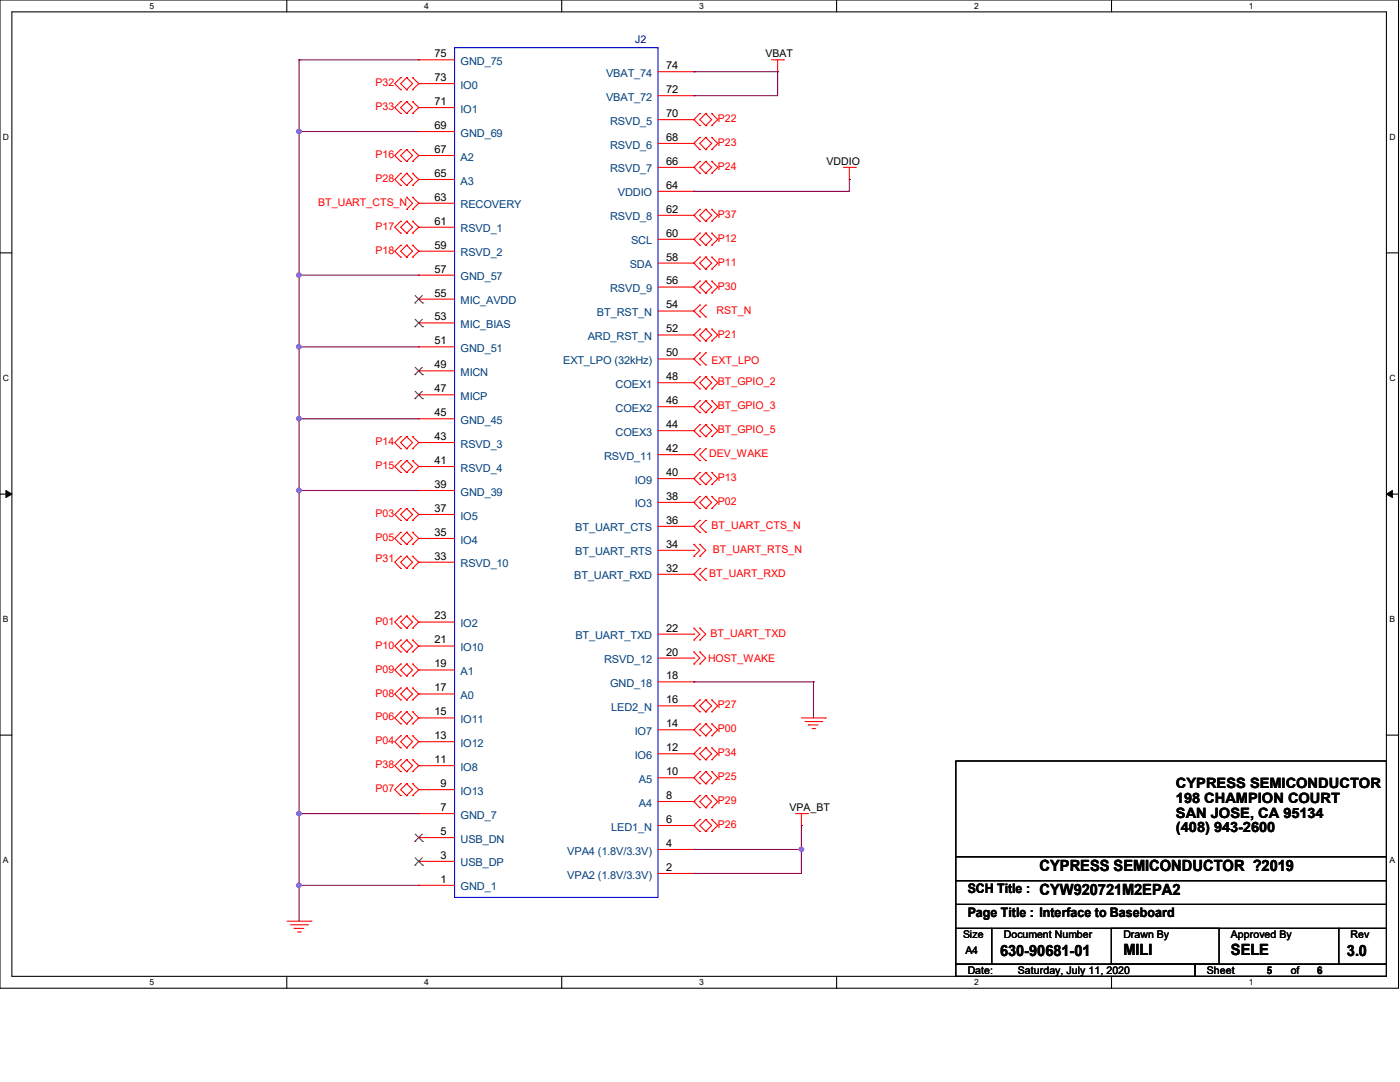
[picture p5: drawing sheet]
<svg xmlns="http://www.w3.org/2000/svg" width="279mm" height="216mm" viewBox="0 0 279 216" stroke-linecap="round" stroke-linejoin="round" font-family="sans-serif">
<path d="M0 0h279.1v197.2h-279.1zM2.4 2.4h274.3v192.4h-274.3z" fill="none" stroke="#000" stroke-width=".21"/>
<g fill="#fff">
<path d="M29.8 .3h.9v1.9h-.9z"/>
<path d="M29.8 195.1h.9v1.9h-.9z"/>
</g>
<path d="M57.2 0v2.4M57.2 194.8v2.4" fill="none" stroke="#000" stroke-width=".21"/>
<g fill="#fff">
<path d="M84.7 .3h.9v1.9h-.9z"/>
<path d="M84.7 195.1h.9v1.9h-.9z"/>
</g>
<path d="M112.1 0v2.4M112.1 194.8v2.4" fill="none" stroke="#000" stroke-width=".21"/>
<g fill="#fff">
<path d="M139.5 .3h1v1.9h-1z"/>
<path d="M139.5 195.1h1v1.9h-1z"/>
</g>
<path d="M167 0v2.4M167 194.8v2.4" fill="none" stroke="#000" stroke-width=".21"/>
<g fill="#fff">
<path d="M194.4 .3h.9v1.9h-.9z"/>
<path d="M194.4 195.1h.9v1.9h-.9z"/>
</g>
<path d="M221.8 0v2.4M221.8 194.8v2.4" fill="none" stroke="#000" stroke-width=".21"/>
<g fill="#fff">
<path d="M249.3 .3h.9v1.9h-.9z"/>
<path d="M249.3 195.1h.9v1.9h-.9z"/>
<path d="M.6 26.4h1.2v1.9h-1.2z"/>
<path d="M277.3 26.4h1.2v1.9h-1.2z"/>
<path d="M.6 74.5h1.2v1.9h-1.2z"/>
<path d="M277.3 74.5h1.2v1.9h-1.2z"/>
</g>
<path d="M0 50.5h2.4M276.7 50.5h2.4" fill="none" stroke="#000" stroke-width=".21"/>
<g fill="#fff">
<path d="M.6 122.6h1.1v1.9h-1.1z"/>
<path d="M277.3 122.6h1.1v1.9h-1.1z"/>
</g>
<path d="M0 98.6h2.4M276.7 98.6h2.4" fill="none" stroke="#000" stroke-width=".21"/>
<path d="M1.2 97.9l1.2 .7-1.2 .7zM276.7 98.6l1.2-.7v1.4z" fill="#000" stroke="#000" stroke-width=".2"/>
<g fill="#fff">
<path d="M.6 170.7h1.1v1.9h-1.1z"/>
<path d="M277.3 170.7h1.1v1.9h-1.1z"/>
</g>
<path d="M0 146.7h2.4M190.8 151.8h85.9v19.1h-85.9zM276.7 146.7h2.4M190.8 170.9h85.9v4.8h-85.9zM190.8 175.7h85.9v4.8h-85.9zM190.8 185.3h7.1v7.1h-7.1zM190.8 192.4h47.7v2.4h-47.7zM190.8 180.5h85.9v4.8h-85.9zM197.9 185.3h69.3v7.1h-69.3zM221.8 185.3h21.5v7.1h-21.5zM238.5 192.4h38.2v2.4h-38.2zM267.2 185.3h9.5v7.1h-9.5z" fill="none" stroke="#000" stroke-width=".21"/>
<g fill="none" stroke="#f00" stroke-width=".21">
<path d="M80 17.9h.1M80 15.5h.1M80 15.5l-1.2 1.2 1.2 1.2M81.2 17.9h.1M81.2 15.5h.1M81.2 15.5l-1.2 1.2 1.2 1.2M81.2 15.5l1.1 1.2-1.1 1.2M82.3 15.5h.1M82.3 17.9h.1M82.3 15.5l1.3 1.2M83.6 16.7h.1M83.6 11.9h.1"/>
<path d="M83.6 11.9h7.1M83.6 16.7l-1.3 1.2M83.6 16.7h7.1M131.3 19.1h7.2M131.3 14.3h7.2M138.5 19.1h.1M138.5 14.3h.1M154 11.9h2.4M155.2 14.3h.1M155.2 11.9v2.4M156.4 11.9h.1M80 37h.1"/>
<path d="M80 34.6h.1M80 32.2h.1M80 29.8h.1M80 22.6h.1M80 20.3h.1M80 34.6l-1.2 1.2 1.2 1.2M80 29.8l-1.2 1.2 1.2 1.2M80 20.3l-1.2 1.2 1.2 1.1M81.2 37h.1M81.2 34.6h.1M81.2 32.2h.1M81.2 29.8h.1"/>
<path d="M81.2 22.6h.1M81.2 20.3h.1M81.2 39.4h.1M81.2 34.6l-1.2 1.2 1.2 1.2M81.2 34.6l1.1 1.2-1.1 1.2M81.2 29.8l-1.2 1.2 1.2 1.2M81.2 29.8l1.1 1.2-1.1 1.2M81.2 20.3l-1.2 1.2 1.2 1.1M81.2 20.3l1.1 1.2-1.1 1.1M81.2 39.4l1.1 1.2-1.1 1.2M82.3 34.6h.1M82.3 37h.1"/>
<path d="M82.3 29.8h.1M82.3 32.2h.1M82.3 20.3h.1M82.3 22.6h.1M82.3 39.4h.1M82.3 34.6l1.3 1.2M82.3 29.8l1.3 1.2M82.3 20.3l1.3 1.2M82.3 39.4l1.3 1.2M83.6 35.8h.1M83.6 31h.1M83.6 26.2h.1"/>
<path d="M83.6 21.5h.1M83.6 35.8l-1.3 1.2M83.6 31l-1.3 1.2M83.6 21.5l-1.3 1.1M83.6 35.8h7.1M83.6 31h7.1M83.6 26.2h7.1M83.6 21.5h7.1M131.3 33.4h7.2M131.3 38.2h7.2M131.3 28.6h7.2M131.3 23.9h7.2"/>
<path d="M138.5 33.4h.1M138.5 38.2h.1M138.5 28.6h.1M138.5 23.9h.1M138.5 23.9l1.2 1.2M138.5 28.6l1.2 1.2M138.5 33.4l1.2 1.2M139.7 22.6h.1M139.7 25.1h.1M139.7 27.4h.1M139.7 29.8h.1M139.7 34.6h.1"/>
<path d="M139.7 32.2h.1M139.7 22.6l-1.2 1.3M139.7 32.2l-1.2 1.2M139.7 27.4l-1.2 1.2M140.8 25.1h.1M140.8 22.6h.1M140.8 29.8h.1M140.8 27.4h.1M140.8 32.2h.1M140.8 34.6h.1M140.8 22.6l1.2 1.3-1.2 1.2M140.8 22.6l-1.1 1.3 1.1 1.2"/>
<path d="M140.8 27.4l1.2 1.2-1.2 1.2M140.8 27.4l-1.1 1.2 1.1 1.2M140.8 32.2l-1.1 1.2 1.1 1.2M140.8 32.2l1.2 1.2-1.2 1.2M142 25.1h.1M142 22.6h.1M142 29.8h.1M142 27.4h.1M142 32.2h.1M142 34.6h.1M142 22.6l1.3 1.3-1.3 1.2M142 27.4l1.3 1.2-1.3 1.2"/>
<path d="M142 32.2l1.3 1.2-1.3 1.2M168.3 33.4h2.4M169.5 35.8h.1M169.5 33.4v2.4M170.7 33.4h.1M80 51.3h.1M80 48.9h.1M80 46.5h.1M80 44.2h.1M80 48.9l-1.2 1.2 1.2 1.2M80 44.2l-1.2 1.1 1.2 1.2M81.2 51.3h.1"/>
<path d="M81.2 48.9h.1M81.2 41.8h.1M81.2 46.5h.1M81.2 44.2h.1M81.2 48.9l-1.2 1.2 1.2 1.2M81.2 48.9l1.1 1.2-1.1 1.2M81.2 44.2l-1.2 1.1 1.2 1.2M81.2 44.2l1.1 1.1-1.1 1.2M82.3 48.9h.1M82.3 51.3h.1M82.3 41.8h.1M82.3 44.2h.1"/>
<path d="M82.3 46.5h.1M82.3 48.9l1.3 1.2M82.3 44.2l1.3 1.1M83.6 59.7h.1M83.6 54.9h.1M83.6 50.1h.1M83.6 45.3h.1M83.6 40.6h.1M83.6 50.1l-1.3 1.2M83.6 40.6l-1.3 1.2M83.6 45.3l-1.3 1.2M83.6 59.7h7.1"/>
<path d="M83.6 54.9h7.1M83.6 50.1h7.1M83.6 45.3h7.1M83.6 40.6h7.1M131.3 57.3h7.2M131.3 52.5h7.2M131.3 47.8h7.2M131.3 43h7.2M138.5 57.3h.1M138.5 52.5h.1M138.5 47.8h.1M138.5 43h.1"/>
<path d="M138.5 57.3l1.2 1.2M138.5 43l1.2 1.2M138.5 47.8l1.2 1.1M138.5 52.5l1.2 1.2M139.7 58.5h.1M139.7 56.1h.1M139.7 44.2h.1M139.7 41.8h.1M139.7 46.5h.1M139.7 48.9h.1M139.7 51.3h.1M139.7 53.7h.1"/>
<path d="M139.7 56.1l-1.2 1.2M139.7 41.8l-1.2 1.2M139.7 46.5l-1.2 1.3M139.7 51.3l-1.2 1.2M140.8 56.1h.1M140.8 58.5h.1M140.8 41.8h.1M140.8 44.2h.1M140.8 48.9h.1M140.8 46.5h.1M140.8 53.7h.1M140.8 51.3h.1"/>
<path d="M140.8 41.8l1.2 1.2-1.2 1.2M140.8 56.1l1.2 1.2-1.2 1.2M140.8 56.1l-1.1 1.2 1.1 1.2M140.8 41.8l-1.1 1.2 1.1 1.2M140.8 46.5l1.2 1.3-1.2 1.1M140.8 46.5l-1.1 1.3 1.1 1.1M140.8 51.3l1.2 1.2-1.2 1.2M140.8 51.3l-1.1 1.2 1.1 1.2M142 56.1h.1M142 58.5h.1M142 41.8h.1M142 44.2h.1"/>
<path d="M142 48.9h.1M142 46.5h.1M142 53.7h.1M142 51.3h.1M142 56.1l1.3 1.2-1.3 1.2M142 41.8l1.3 1.2-1.3 1.2M142 46.5l1.3 1.3-1.3 1.1M142 51.3l1.3 1.2-1.3 1.2M83.6 78.8h.1M83.6 74h.1M83.6 69.2h.1M83.6 64.4h.1"/>
<path d="M83.6 78.8h7.1M83.6 74h7.1M83.6 69.2h7.1M83.6 64.4h7.1M131.3 76.4h7.2M131.3 71.6h7.2M131.3 66.8h7.2M131.3 62.1h7.2M138.5 76.4h.1M138.5 71.6h.1M138.5 66.8h.1M138.5 62.1h.1"/>
<path d="M138.5 66.8l1.2 1.2M138.5 76.4l1.2 1.2M138.5 62.1l1.2 1.1M138.5 71.6l1.2 1.2M139.7 65.7h.1M139.7 68h.1M139.7 75.2h.1M139.7 77.6h.1M139.7 80h.1M139.7 63.2h.1M139.7 60.9h.1M139.7 72.8h.1"/>
<path d="M139.7 70.4h.1M139.7 65.7l-1.2 1.1M139.7 80l-1.2 1.2M139.7 75.2l-1.2 1.2M139.7 60.9l-1.2 1.2M139.7 70.4l-1.2 1.2M140.8 68h.1M140.8 65.7h.1M140.8 77.6h.1M140.8 75.2h.1M140.8 80h.1M140.8 60.9h.1"/>
<path d="M140.8 63.2h.1M140.8 70.4h.1M140.8 72.8h.1M140.8 65.7l1.2 1.1-1.2 1.2M140.8 65.7l-1.1 1.1 1.1 1.2M140.8 75.2l1.2 1.2-1.2 1.2M140.8 75.2l-1.1 1.2 1.1 1.2M140.8 80l1.2 1.2-1.2 1.1M140.8 80l-1.1 1.2 1.1 1.1M140.8 60.9l-1.1 1.2 1.1 1.1M140.8 70.4l-1.1 1.2 1.1 1.2M142 68h.1"/>
<path d="M142 65.7h.1M142 77.6h.1M142 75.2h.1M142 80h.1M142 65.7l1.3 1.1-1.3 1.2M142 75.2l1.3 1.2-1.3 1.2M142 80l1.3 1.2-1.3 1.1M80 89.5h.1M80 87.1h.1M80 94.3h.1M80 91.9h.1M80 91.9l-1.2 1.2 1.2 1.2"/>
<path d="M80 87.1l-1.2 1.2 1.2 1.2M81.2 89.5h.1M81.2 87.1h.1M81.2 94.3h.1M81.2 91.9h.1M81.2 87.1l-1.2 1.2 1.2 1.2M81.2 87.1l1.1 1.2-1.1 1.2M81.2 91.9l-1.2 1.2 1.2 1.2M81.2 91.9l1.1 1.2-1.1 1.2M82.3 87.1h.1M82.3 89.5h.1M82.3 91.9h.1"/>
<path d="M82.3 94.3h.1M82.3 87.1l1.3 1.2M82.3 91.9l1.3 1.2M83.6 97.9h.1M83.6 93.1h.1M83.6 88.3h.1M83.6 83.6h.1M83.6 88.3l-1.3 1.2M83.6 93.1l-1.3 1.2M83.6 97.9h7.1M83.6 93.1h7.1M83.6 88.3h7.1"/>
<path d="M83.6 83.6h7.1M131.3 90.7h7.2M131.3 85.9h7.2M131.3 95.5h7.2M131.3 81.2h7.2M138.5 90.7h.1M138.5 85.9h.1M138.5 95.5h.1M138.5 81.2h.1M138.5 90.7l1.2 1.2M138.5 95.5l1.2 1.2M138.5 81.2l1.2 1.1"/>
<path d="M138.5 85.9l1.2 1.2M139.7 99.1h.1M139.7 94.3h.1M139.7 96.7h.1M139.7 91.9h.1M139.7 89.5h.1M139.7 82.3h.1M139.7 84.8h.1M139.7 87.1h.1M139.7 99.1l-1.2 1.1M139.7 94.3l-1.2 1.2M139.7 89.5l-1.2 1.2"/>
<path d="M139.7 84.8l-1.2 1.1M140.8 99.1h.1M140.8 96.7h.1M140.8 94.3h.1M140.8 89.5h.1M140.8 91.9h.1M140.8 82.3h.1M140.8 87.1h.1M140.8 84.8h.1M140.8 99.1l1.2 1.1-1.2 1.3M140.8 99.1l-1.1 1.1 1.1 1.3M140.8 94.3l1.2 1.2-1.2 1.2"/>
<path d="M140.8 94.3l-1.1 1.2 1.1 1.2M140.8 89.5l-1.1 1.2 1.1 1.2M140.8 84.8l1.2 1.1-1.2 1.2M140.8 84.8l-1.1 1.1 1.1 1.2M142 99.1h.1M142 96.7h.1M142 94.3h.1M142 82.3h.1M142 87.1h.1M142 84.8h.1M142 99.1l1.3 1.1-1.3 1.3M142 94.3l1.3 1.2-1.3 1.2"/>
<path d="M142 84.8l1.3 1.1-1.3 1.2M80 103.8h.1M80 101.5h.1M80 113.4h.1M80 111h.1M80 108.6h.1M80 106.2h.1M80 101.5l-1.2 1.2 1.2 1.1M80 111l-1.2 1.2 1.2 1.2M80 106.2l-1.2 1.2 1.2 1.2M81.2 103.8h.1M81.2 101.5h.1"/>
<path d="M81.2 113.4h.1M81.2 111h.1M81.2 108.6h.1M81.2 106.2h.1M81.2 101.5l-1.2 1.2 1.2 1.1M81.2 101.5l1.1 1.2-1.1 1.1M81.2 111l-1.2 1.2 1.2 1.2M81.2 111l1.1 1.2-1.1 1.2M81.2 106.2l1.1 1.2-1.1 1.2M81.2 106.2l-1.2 1.2 1.2 1.2M82.3 101.5h.1M82.3 103.8h.1"/>
<path d="M82.3 111h.1M82.3 113.4h.1M82.3 106.2h.1M82.3 108.6h.1M82.3 106.2l1.3 1.2M82.3 101.5l1.3 1.2M82.3 111l1.3 1.2M83.6 112.2h.1M83.6 107.4h.1M83.6 102.7h.1M83.6 102.7l-1.3 1.1M83.6 112.2l-1.3 1.2"/>
<path d="M83.6 107.4l-1.3 1.2M83.6 112.2h7.1M83.6 107.4h7.1M83.6 102.7h7.1M131.3 114.6h7.2M131.3 109.8h7.2M131.3 105h7.2M131.3 100.2h7.2M138.5 108.6h.1M138.5 111h.1M138.5 114.6h.1M138.5 109.8h.1"/>
<path d="M138.5 105h.1M138.5 100.2h.1M138.5 100.2l1.2 1.3M138.5 108.6l1.2 1.2-1.2 1.2M138.5 105l1.2 1.2M138.5 114.6l1.2 1.2M139.7 101.5h.1M139.7 108.6h.1M139.7 111h.1M139.7 106.2h.1M139.7 103.8h.1M139.7 115.8h.1"/>
<path d="M139.7 113.4h.1M139.7 103.8l-1.2 1.2M139.7 108.6l1.1 1.2-1.1 1.2M139.7 113.4l-1.2 1.2M140.8 101.5h.1M140.8 103.8h.1M140.8 106.2h.1M140.8 113.4h.1M140.8 115.8h.1M140.8 103.8l-1.1 1.2 1.1 1.2M140.8 113.4l-1.1 1.2 1.1 1.2M142 101.5h.1"/>
<path d="M80 134.9h.1M80 132.5h.1M80 139.7h.1M80 137.3h.1M80 125.3h.1M80 122.9h.1M80 130.1h.1M80 127.7h.1M80 132.5l-1.2 1.2 1.2 1.2M80 137.3l-1.2 1.2 1.2 1.2M80 122.9l-1.2 1.2 1.2 1.2M80 127.7l-1.2 1.2 1.2 1.2"/>
<path d="M81.2 134.9h.1M81.2 132.5h.1M81.2 139.7h.1M81.2 137.3h.1M81.2 125.3h.1M81.2 122.9h.1M81.2 130.1h.1M81.2 127.7h.1M81.2 127.7l-1.2 1.2 1.2 1.2M81.2 132.5l-1.2 1.2 1.2 1.2M81.2 132.5l1.1 1.2-1.1 1.2M81.2 137.3l-1.2 1.2 1.2 1.2"/>
<path d="M81.2 137.3l1.1 1.2-1.1 1.2M81.2 122.9l-1.2 1.2 1.2 1.2M81.2 122.9l1.1 1.2-1.1 1.2M81.2 127.7l1.1 1.2-1.1 1.2M82.3 132.5h.1M82.3 134.9h.1M82.3 137.3h.1M82.3 139.7h.1M82.3 122.9h.1M82.3 125.3h.1M82.3 127.7h.1M82.3 130.1h.1"/>
<path d="M82.3 132.5l1.3 1.2M82.3 137.3l1.3 1.2M82.3 122.9l1.3 1.2M82.3 127.7l1.3 1.2M83.6 138.5h.1M83.6 133.7h.1M83.6 128.9h.1M83.6 124.1h.1M83.6 133.7l-1.3 1.2M83.6 138.5l-1.3 1.2M83.6 124.1l-1.3 1.2M83.6 128.9l-1.3 1.2"/>
<path d="M83.6 138.5h7.1M83.6 133.7h7.1M83.6 128.9h7.1M83.6 124.1h7.1M131.3 136.1h7.2M131.3 131.3h7.2M131.3 126.5h7.2M138.5 125.3h.1M138.5 127.7h.1M138.5 130.1h.1M138.5 132.5h.1M138.5 136.1h.1"/>
<path d="M138.5 131.3h.1M138.5 126.5h.1M138.5 125.3l1.2 1.2-1.2 1.2M138.5 130.1l1.2 1.2-1.2 1.2M139.7 139.7h.1M139.7 125.3h.1M139.7 127.7h.1M139.7 130.1h.1M139.7 132.5h.1M139.7 139.7l-1.2 1.1M139.7 125.3l1.1 1.2-1.1 1.2M139.7 130.1l1.1 1.2-1.1 1.2"/>
<path d="M140.8 139.7h.1M140.8 139.7l1.2 1.1-1.2 1.2M140.8 139.7l-1.1 1.1 1.1 1.2M142 139.7h.1M142 139.7l1.3 1.1-1.3 1.2M80 149.2h.1M80 146.8h.1M80 154h.1M80 151.6h.1M80 158.7h.1M80 156.4h.1M80 144.4h.1"/>
<path d="M80 142h.1M80 146.8l-1.2 1.2 1.2 1.2M80 151.6l-1.2 1.2 1.2 1.2M80 156.4l-1.2 1.2 1.2 1.1M80 142l-1.2 1.3 1.2 1.1M81.2 149.2h.1M81.2 146.8h.1M81.2 154h.1M81.2 151.6h.1M81.2 158.7h.1M81.2 156.4h.1M81.2 144.4h.1"/>
<path d="M81.2 142h.1M81.2 156.4l1.1 1.2-1.1 1.1M81.2 146.8l-1.2 1.2 1.2 1.2M81.2 142l1.1 1.3-1.1 1.1M81.2 146.8l1.1 1.2-1.1 1.2M81.2 151.6l-1.2 1.2 1.2 1.2M81.2 151.6l1.1 1.2-1.1 1.2M81.2 156.4l-1.2 1.2 1.2 1.1M81.2 142l-1.2 1.3 1.2 1.1M82.3 146.8h.1M82.3 149.2h.1M82.3 151.6h.1"/>
<path d="M82.3 154h.1M82.3 156.4h.1M82.3 158.7h.1M82.3 142h.1M82.3 144.4h.1M82.3 142l1.3 1.3M82.3 146.8l1.3 1.2M82.3 151.6l1.3 1.2M82.3 156.4l1.3 1.2M83.6 157.6h.1M83.6 152.8h.1M83.6 148h.1"/>
<path d="M83.6 143.3h.1M83.6 143.3h7.1M83.6 148l-1.3 1.2M83.6 152.8l-1.3 1.2M83.6 157.6l-1.3 1.1M83.6 143.3l-1.3 1.1M83.6 157.6h7.1M83.6 152.8h7.1M83.6 148h7.1M131.3 159.9h7.2M131.3 155.2h7.2M131.3 150.4h7.2"/>
<path d="M131.3 145.6h7.2M131.3 140.8h7.2M138.5 159.9h.1M138.5 155.2h.1M138.5 150.4h.1M138.5 145.6h.1M138.5 140.8h.1M138.5 140.8l1.2 1.2M138.5 150.4l1.2 1.2M138.5 159.9l1.2 1.3M138.5 155.2l1.2 1.2M138.5 145.6l1.2 1.2"/>
<path d="M139.7 142h.1M139.7 149.2h.1M139.7 151.6h.1M139.7 158.7h.1M139.7 154h.1M139.7 156.4h.1M139.7 144.4h.1M139.7 146.8h.1M139.7 149.2l-1.2 1.2M139.7 158.7l-1.2 1.2M139.7 154l-1.2 1.2M139.7 144.4l-1.2 1.2"/>
<path d="M140.8 142h.1M140.8 151.6h.1M140.8 149.2h.1M140.8 158.7h.1M140.8 156.4h.1M140.8 154h.1M140.8 146.8h.1M140.8 144.4h.1M140.8 149.2l1.2 1.2-1.2 1.2M140.8 149.2l-1.1 1.2 1.1 1.2M140.8 158.7l1.2 1.2-1.2 1.3M140.8 158.7l-1.1 1.2 1.1 1.3"/>
<path d="M140.8 154l1.2 1.2-1.2 1.2M140.8 154l-1.1 1.2 1.1 1.2M140.8 144.4l1.2 1.2-1.2 1.2M140.8 144.4l-1.1 1.2 1.1 1.2M142 142h.1M142 151.6h.1M142 149.2h.1M142 158.7h.1M142 156.4h.1M142 154h.1M142 146.8h.1M142 144.4h.1"/>
<path d="M142 149.2l1.3 1.2-1.3 1.2M142 154l1.3 1.2-1.3 1.2M142 158.7l1.3 1.2-1.3 1.3M142 144.4l1.3 1.2-1.3 1.2M159.9 143.3h4.8M160.7 144h3.3M161.4 144.7h.1M161.4 144.7h1.9M162.1 145.4h.5M162.6 145.4h.1M164 144h.1M164.7 143.3h.1"/>
<path d="M83.6 176.7h.1M83.6 171.9h.1M83.6 167.1h.1M83.6 162.3h.1M83.6 162.3h7.1M83.6 176.7h7.1M83.6 171.9h7.1M83.6 167.1h7.1M131.3 174.3h7.2M131.3 169.5h7.2M131.3 164.7h7.2M138.5 174.3h.1"/>
<path d="M138.5 169.5h.1M138.5 164.7h.1M138.5 164.7l1.2 1.2M139.7 161.2h.1M139.7 163.5h.1M139.7 165.9h.1M139.7 163.5l-1.2 1.2M140.8 161.2h.1M140.8 165.9h.1M140.8 163.5h.1M140.8 163.5l1.2 1.2-1.2 1.2M140.8 163.5l-1.1 1.2 1.1 1.2"/>
<path d="M142 161.2h.1M142 165.9h.1M142 163.5h.1M142 163.5l1.3 1.2-1.3 1.2M158.7 162.3h2.5M159.9 164.7h.1M159.9 162.3v2.4M161.2 162.3h.1M57.3 183.8h4.8M58 184.5h3.3M58.7 185.3h.1M58.7 185.3h1.9"/>
<path d="M59.4 186h.5M59.9 186h.1M61.3 184.5h.1M62.1 183.8h.1"/>
</g>
<path d="M90.7 9.5h40.6v169.6h-40.6z" fill="none" stroke="#00f" stroke-width=".21"/>
<g fill="none" stroke="#804000" stroke-width=".2">
<path d="M82.8 59l1.5 1.5M84.3 59l-1.5 1.5M82.8 79.5h.1M82.8 74.8h.1M82.8 65.2h.1M82.8 60.5h.1M82.8 78.1l1.5 1.4M82.8 73.3l1.5 1.5M82.8 63.7l1.5 1.5M84.3 78.1l-1.5 1.4M84.3 73.3l-1.5 1.5M84.3 63.7l-1.5 1.5"/>
<path d="M84.3 79.5h.1M84.3 74.8h.1M84.3 65.2h.1M84.3 60.5h.1M82.8 172.6h.1M82.8 167.9h.1M82.8 171.2l1.5 1.4M82.8 166.4l1.5 1.5M84.3 171.2l-1.5 1.4M84.3 166.4l-1.5 1.5M84.3 172.6h.1M84.3 167.9h.1"/>
</g>
<g fill="none" stroke="#800040" stroke-width=".21">
<path d="M59.7 11.9h.1M59.7 11.9h23.9M59.7 11.9v171.9M138.5 14.3h.1M138.5 19.1h.1M138.5 14.3h16.7M155.2 14.3h.1M155.2 14.3v4.8h-16.7M59.7 26.2h.1M59.7 26.2h23.9M138.5 38.2h.1M169.5 35.8h.1"/>
<path d="M169.5 35.8v2.4h-31M59.7 54.9h.1M59.7 54.9h23.9M59.7 69.2h.1M59.7 69.2h23.9M59.7 97.9h.1M59.7 83.6h.1M59.7 97.9h23.9M59.7 83.6h23.9M138.5 136.1h.1M138.5 136.1h23.8M162.3 136.1h.1"/>
<path d="M162.3 136.1v7.2M59.7 176.7h.1M59.7 162.3h.1M59.7 162.3h23.9M59.7 176.7h23.9M138.5 169.5h.1M138.5 174.3h.1M138.5 169.5h21.4M159.9 164.7h.1M159.9 169.5h.1M159.9 164.7v9.6h-21.4"/>
</g>
<g fill="#f0f" stroke="#f0f" stroke-width=".21">
<circle cx="159.9" cy="169.5" r=".46"/>
<circle cx="59.7" cy="162.3" r=".46"/>
<circle cx="59.7" cy="97.9" r=".46"/>
<circle cx="59.7" cy="83.5" r=".46"/>
<circle cx="59.7" cy="69.2" r=".46"/>
<circle cx="59.7" cy="54.9" r=".46"/>
<circle cx="59.7" cy="26.2" r=".46"/>
<circle cx="59.7" cy="176.6" r=".46"/>
</g>
<g font-size="3.1">
<text x="207.5" y="173.8">CYPRESS SEMICONDUCTOR ?2019</text>
<text x="207.5" y="178.6">CYW920721M2EPA2</text>
<text x="199.6" y="190.8">630-90681-01</text>
<text x="224.2" y="190.5">MILI</text>
<text x="245.7" y="190.5">SELE</text>
<text x="268.8" y="190.8">3.0</text>
</g>
<g font-size="2.8">
<text x="234.7" y="157.3">CYPRESS SEMICONDUCTOR</text>
<text x="234.7" y="160.2">198 CHAMPION COURT</text>
<text x="234.7" y="163.2">SAN JOSE, CA 95134</text>
<text x="234.7" y="166.1">(408) 943-2600</text>
</g>
<g font-size="2.6">
<text x="193.1" y="178.1">SCH Title :</text>
<text x="193.1" y="182.9">Page Title : Interface to Baseboard</text>
</g>
<g font-size="2.2">
<text x="86.7" y="11.4">75</text>
<text x="86.7" y="16.2">73</text>
<text x="133" y="13.8">74</text>
<text x="86.7" y="21">71</text>
<text x="133" y="23.4">70</text>
<text x="133" y="18.6">72</text>
<text x="86.7" y="25.7">69</text>
<text x="133" y="28.1">68</text>
<text x="86.7" y="35.3">65</text>
<text x="86.7" y="30.5">67</text>
<text x="133" y="32.9">66</text>
<text x="86.7" y="40">63</text>
<text x="133" y="37.7">64</text>
<text x="86.7" y="44.8">61</text>
<text x="133" y="47.2">60</text>
<text x="133" y="42.5">62</text>
<text x="86.7" y="49.6">59</text>
<text x="133" y="52">58</text>
<text x="86.7" y="59.2">55</text>
<text x="86.7" y="54.4">57</text>
<text x="133" y="56.8">56</text>
<text x="86.7" y="63.9">53</text>
<text x="133" y="61.6">54</text>
<text x="86.7" y="68.7">51</text>
<text x="133" y="71.1">50</text>
<text x="133" y="66.3">52</text>
<text x="86.7" y="73.5">49</text>
<text x="133" y="75.9">48</text>
<text x="86.7" y="83.1">45</text>
<text x="86.7" y="78.3">47</text>
<text x="133" y="80.6">46</text>
<text x="86.7" y="87.8">43</text>
<text x="133" y="85.4">44</text>
<text x="86.7" y="92.6">41</text>
<text x="133" y="90.2">42</text>
<text x="133" y="95">40</text>
<text x="86.7" y="97.4">39</text>
<text x="133" y="99.7">38</text>
<text x="86.7" y="106.9">35</text>
<text x="86.7" y="102.1">37</text>
<text x="133" y="104.5">36</text>
<text x="86.7" y="111.7">33</text>
<text x="133" y="109.3">34</text>
<text x="133" y="114.1">32</text>
<text x="86.7" y="123.6">23</text>
<text x="86.7" y="128.4">21</text>
<text x="133" y="130.8">20</text>
<text x="133" y="126">22</text>
<text x="86.7" y="138">17</text>
<text x="86.7" y="133.2">19</text>
<text x="133" y="135.5">18</text>
<text x="86.7" y="142.7">15</text>
<text x="133" y="140.3">16</text>
<text x="86.7" y="147.5">13</text>
<text x="133" y="149.9">12</text>
<text x="133" y="145.1">14</text>
<text x="86.7" y="152.3">11</text>
<text x="133" y="154.7">10</text>
<text x="87.9" y="161.8">7</text>
<text x="87.9" y="157.1">9</text>
<text x="133" y="159.4">8</text>
<text x="87.9" y="166.6">5</text>
<text x="133" y="164.2">6</text>
<text x="87.9" y="171.4">3</text>
<text x="133" y="173.8">2</text>
<text x="133" y="169">4</text>
<text x="87.9" y="176.1">1</text>
</g>
<g font-size="2.2" fill="#004080">
<text x="91.9" y="17.7">IO0</text>
<text x="91.9" y="13">GND_75</text>
<text x="120.9" y="15.3">VBAT_74</text>
<text x="91.9" y="22.5">IO1</text>
<text x="120.9" y="20.1">VBAT_72</text>
<text x="91.9" y="27.3">GND_69</text>
<text x="121.7" y="29.6">RSVD_6</text>
<text x="121.7" y="24.9">RSVD_5</text>
<text x="91.9" y="32">A2</text>
<text x="121.7" y="34.4">RSVD_7</text>
<text x="91.9" y="41.6">RECOVERY</text>
<text x="91.9" y="36.8">A3</text>
<text x="123.3" y="39.2">VDDIO</text>
<text x="91.9" y="46.4">RSVD_1</text>
<text x="121.7" y="44">RSVD_8</text>
<text x="91.9" y="51.1">RSVD_2</text>
<text x="125.7" y="53.5">SDA</text>
<text x="125.9" y="48.8">SCL</text>
<text x="91.9" y="55.9">GND_57</text>
<text x="121.7" y="58.3">RSVD_9</text>
<text x="91.9" y="65.4">MIC_BIAS</text>
<text x="91.9" y="60.7">MIC_AVDD</text>
<text x="119.1" y="63.1">BT_RST_N</text>
<text x="91.9" y="70.2">GND_51</text>
<text x="117.3" y="67.9">ARD_RST_N</text>
<text x="91.9" y="75">MICN</text>
<text x="112.4" y="72.6">EXT_LPO (32kHz)</text>
<text x="122.8" y="77.4">COEX1</text>
<text x="91.9" y="79.8">MICP</text>
<text x="122.8" y="82.2">COEX2</text>
<text x="91.9" y="89.3">RSVD_3</text>
<text x="91.9" y="84.6">GND_45</text>
<text x="122.8" y="87">COEX3</text>
<text x="91.9" y="94.1">RSVD_4</text>
<text x="120.6" y="91.7">RSVD_11</text>
<text x="91.9" y="98.9">GND_39</text>
<text x="126.7" y="101.3">IO3</text>
<text x="126.7" y="96.5">IO9</text>
<text x="91.9" y="103.7">IO5</text>
<text x="114.8" y="106">BT_UART_CTS</text>
<text x="91.9" y="113.2">RSVD_10</text>
<text x="91.9" y="108.5">IO4</text>
<text x="114.8" y="110.8">BT_UART_RTS</text>
<text x="114.6" y="115.6">BT_UART_RXD</text>
<text x="91.9" y="125.1">IO2</text>
<text x="91.9" y="129.9">IO10</text>
<text x="114.8" y="127.5">BT_UART_TXD</text>
<text x="91.9" y="134.7">A1</text>
<text x="120.6" y="132.3">RSVD_12</text>
<text x="121.7" y="137.1">GND_18</text>
<text x="91.9" y="139.5">A0</text>
<text x="122" y="141.9">LED2_N</text>
<text x="91.9" y="149">IO12</text>
<text x="91.9" y="144.3">IO11</text>
<text x="126.7" y="146.6">IO7</text>
<text x="91.9" y="153.8">IO8</text>
<text x="126.7" y="151.4">IO6</text>
<text x="91.9" y="158.6">IO13</text>
<text x="127.5" y="160.9">A4</text>
<text x="127.5" y="156.2">A5</text>
<text x="91.9" y="163.4">GND_7</text>
<text x="122" y="165.7">LED1_N</text>
<text x="91.9" y="172.9">USB_DP</text>
<text x="91.9" y="168.1">USB_DN</text>
<text x="113.2" y="170.5">VPA4 (1.8V/3.3V)</text>
<text x="91.9" y="177.7">GND_1</text>
<text x="113.2" y="175.3">VPA2 (1.8V/3.3V)</text>
</g>
<text font-size="2.1" fill="#000080" x="126.7" y="8.6">J2</text>
<g font-size="2.1">
<text x="152.8" y="11.5">VBAT</text>
<text x="165" y="33">VDDIO</text>
<text x="157.6" y="161.9">VPA_BT</text>
<text x="192.2" y="187.2">Size</text>
<text x="192.7" y="190.3">A4</text>
<text x="200.3" y="187.2">Document Number</text>
<text x="224.2" y="187.2">Drawn By</text>
<text x="245.7" y="187.2">Approved By</text>
<text x="269.5" y="187.2">Rev</text>
<text x="193.1" y="194.4">Date:</text>
<text x="203.2" y="194.4">Saturday, July 11, 2020</text>
<text x="240.9" y="194.4">Sheet</text>
<text x="252.8" y="194.4">5</text>
<text x="257.6" y="194.4">of</text>
<text x="262.9" y="194.4">6</text>
</g>
<g font-size="2.1" fill="#f00">
<text x="75" y="17.2">P32</text>
<text x="75" y="22">P33</text>
<text x="143.3" y="24.4">P22</text>
<text x="143.3" y="29.2">P23</text>
<text x="75" y="31.5">P16</text>
<text x="143.3" y="33.9">P24</text>
<text x="63.5" y="41.1">BT_UART_CTS_N</text>
<text x="75" y="36.3">P28</text>
<text x="75" y="45.8">P17</text>
<text x="143.3" y="43.5">P37</text>
<text x="75" y="50.6">P18</text>
<text x="143.3" y="48.3">P12</text>
<text x="143.3" y="53">P11</text>
<text x="143.3" y="57.8">P30</text>
<text x="143" y="62.6">RST_N</text>
<text x="143.3" y="67.4">P21</text>
<text x="142" y="72.6">EXT_LPO</text>
<text x="143.3" y="76.9">BT_GPIO_2</text>
<text x="143.3" y="81.7">BT_GPIO_3</text>
<text x="75" y="88.9">P14</text>
<text x="143.3" y="86.4">BT_GPIO_5</text>
<text x="75" y="93.6">P15</text>
<text x="141.6" y="91.2">DEV_WAKE</text>
<text x="143.3" y="100.8">P02</text>
<text x="143.3" y="96">P13</text>
<text x="75" y="103.2">P03</text>
<text x="75" y="107.9">P05</text>
<text x="142" y="105.5">BT_UART_CTS_N</text>
<text x="75" y="112.2">P31</text>
<text x="142.3" y="110.3">BT_UART_RTS_N</text>
<text x="141.6" y="115.1">BT_UART_RXD</text>
<text x="75" y="124.7">P01</text>
<text x="75" y="129.4">P10</text>
<text x="141.8" y="127">BT_UART_TXD</text>
<text x="75" y="134.2">P09</text>
<text x="141.3" y="132">HOST_WAKE</text>
<text x="75" y="139">P08</text>
<text x="75" y="143.8">P06</text>
<text x="143.3" y="141.4">P27</text>
<text x="75" y="148.5">P04</text>
<text x="143.3" y="146.1">P00</text>
<text x="75" y="153.3">P38</text>
<text x="143.3" y="150.9">P34</text>
<text x="143.3" y="155.7">P25</text>
<text x="75" y="158.1">P07</text>
<text x="143.3" y="160.5">P29</text>
<text x="143.3" y="165.2">P26</text>
</g>
<g font-size="1.7">
<text x="29.8" y="1.8">5</text>
<text x="84.7" y="1.8">4</text>
<text x="139.5" y="1.8">3</text>
<text x="194.4" y="1.8">2</text>
<text x="249.3" y="1.8">1</text>
<text x=".6" y="27.9">D</text>
<text x="277.3" y="27.9">D</text>
<text x=".6" y="76">C</text>
<text x="277.3" y="76">C</text>
<text x=".6" y="124.2">B</text>
<text x="277.3" y="124.2">B</text>
<text x=".6" y="172.3">A</text>
<text x="277.3" y="172.3">A</text>
<text x="29.8" y="196.6">5</text>
<text x="84.7" y="196.6">4</text>
<text x="139.5" y="196.6">3</text>
<text x="194.4" y="196.6">2</text>
<text x="249.3" y="196.6">1</text>
</g>
</svg>
